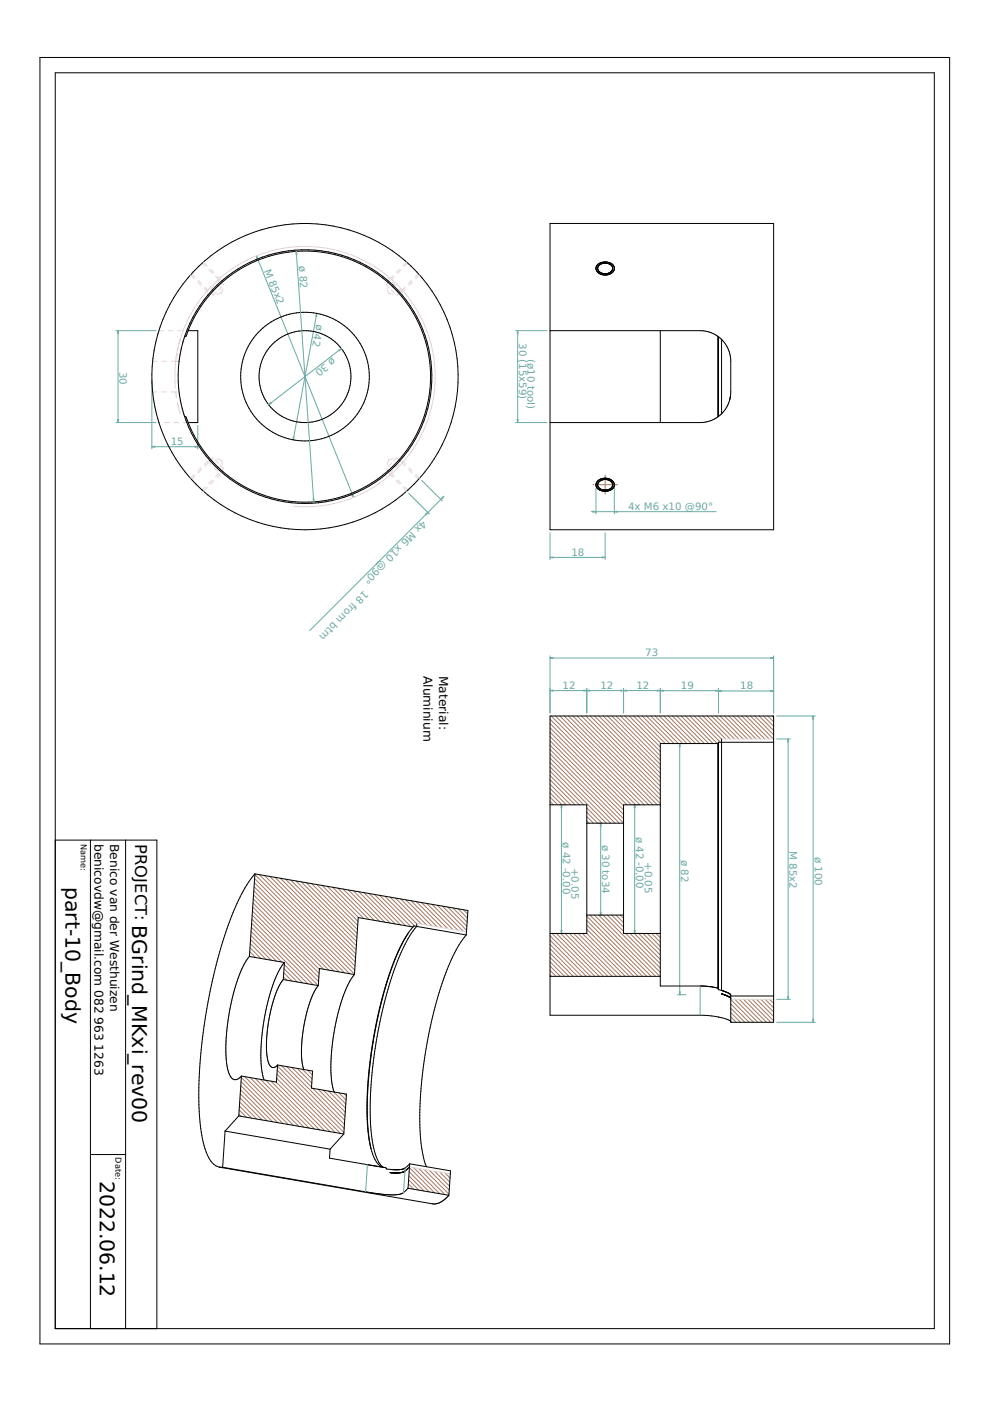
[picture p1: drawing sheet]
<svg xmlns="http://www.w3.org/2000/svg" width="210mm" height="297mm" viewBox="0 0 210 297" stroke-linecap="round" stroke-linejoin="round" font-family="sans-serif">
<g fill="none" stroke="#69aaa5" stroke-width=".21">
<path d="M54.4 54.2l20.6 51.3M54.4 54.2l.3 .6M54.4 54.2l.1 .7M62.8 53.3l3.7 53.1M62.8 53.3l.2 .6M62.8 53.3l-.1 .6M24.6 70.1h8.4M25 70.1v19.5M25 70.1l.1 .7M25 70.1l-.1 .7M67.2 66.4l-5 26.9M67.2 66.4v.7"/>
<path d="M67.2 66.4l-.3 .7M72.4 73.9l-15.4 11.9M72.4 73.9l-.5 .5M72.4 73.9l-.6 .3M109.3 70.1h6.7M109.8 70.1v19.5M109.8 70.1l.1 .7M109.8 70.1l-.2 .7M24.6 89.6h8.4M24.9 88.9l.1 .7M25.1 88.9l-.1 .7M32.2 80.5v14.7"/>
<path d="M32.2 94.7h9.7M32.2 94.7l.6 .1M32.8 94.6l-.6 .1M41.3 94.6l.6 .1M41.9 90.2v5M41.9 94.7l-.6 .1M57.4 85.3l-.4 .5M57.5 85.5l-.5 .3M62.2 92.6v.7M62.4 92.6l-.2 .7M109.3 89.6h6.7M109.6 88.9l.2 .7"/>
<path d="M109.9 88.9l-.1 .7M66.4 105.8l.1 .6M66.6 105.8l-.1 .6M74.6 104.9l.4 .6M74.8 104.8l.2 .7M86.7 104.6l4.3 4.4M89.4 101.9l4.4 4.3M90.7 108.7l-25 25M90.7 108.7l-.4 .5M90.7 108.7l-.5 .3M93.8 105.4l-.3 .5 .5-.4M94.2 105.2l-3.5 3.5"/>
<path d="M116.6 113v5.6M116.6 118.2h11.7M116.6 118.2l.7 .1M117.3 118.1l-.7 .1M125.4 108.5h26.4M125.7 108.4l.7 .1-.7 .1M126.4 103.5v5.4M127.7 118.1l.6 .1M128.3 113v5.6M128.3 118.2l-.6 .1M130.3 103.4v5.5M130.9 108.4l-.6 .1 .6 .1"/>
<path d="M116.6 139.1v12.1M116.6 139.5h47.4M116.6 139.5l.7 .1M117.3 139.4l-.7 .1M163.4 139.4l.6 .1M164 139.1v12.1M164 139.5l-.6 .1M116.6 146.4l.7 .1M117.3 146.3l-.7 .1M123.8 146.3l1.3 .2M124.4 146v5.2M125.1 146.3l-1.3 .2"/>
<path d="M131.6 146.3l1.3 .2M132.2 146v5.2M132.9 146.3l-1.3 .2M139.3 146.3l.7 .1h-23.4M140 146v5.2M140.6 146.3l-1.3 .2M143.7 157.6h1.7M144.1 157.6v53.3M144.1 157.6l.1 .7M144.1 157.6l-.1 .7M151.7 146.3l.6 .1M152.3 146v5.2"/>
<path d="M152.3 146.5h11.7M152.3 146.5l.7 .1M152.3 146.4h-12.3l.6 .2M152.3 146.4l-.6 .2M153 146.4l-.7 .1M163.4 146.4l.6 .1M164 146.5l-.6 .1M164.7 151.8h8.2M164.7 156.7h2.9M167.1 156.7v55.2M167.1 156.7l.1 .6M167.1 156.7l-.1 .6"/>
<path d="M172.4 151.8v64.9M172.4 151.8l.1 .7M172.4 151.8l-.1 .7M118.6 170.6h1.3M119 170.6v27.3M119 170.6l.2 .7M119 170.6l-.1 .7M126.9 174.5h.8M127.4 174.5v19.5M127.4 174.5l.1 .7M127.4 174.5l-.2 .7M134.1 170.6h1.4"/>
<path d="M134.6 170.6v27.3M134.6 170.6l.1 .7M134.6 170.6l-.1 .7M118.6 197.9h1.3M118.9 197.3l.1 .6M119.2 197.3l-.2 .6M126.9 194h.8M127.2 193.4l.2 .6M127.5 193.4l-.1 .6M134.1 197.9h1.4M134.5 197.3l.1 .6M134.7 197.3l-.1 .6"/>
<path d="M143.7 210.9h1.7M144 210.3l.1 .6M144.2 210.3l-.1 .6M148.4 209.1v6.1M164.7 216.7h8.2M164.7 211.9h2.9M167 211.2l.1 .7M167.2 211.2l-.1 .7M172.3 216.1l.1 .6M172.5 216.1l-.1 .6M77.9 246.9l-.4 5.8M85.9 247.6l-.3 5.3"/>
</g>
<g fill="none" stroke="#a47a61" stroke-width=".21">
<path d="M125.7 102.8h.2M126.9 102.8h4M128.3 100.7v4M116.6 152.5l18.2 18.1M116.6 153.4l17.3 17.2M116.6 154.3l16.3 16.3M116.6 155.2l15.6 15.6M116.6 156.2l15.6 15.5M116.6 157.1l15.6 15.6M116.6 158l15.6 15.6M116.6 158.9l15.6 15.6M116.6 159.8l14.7 14.7"/>
<path d="M116.9 151.8l18.8 18.8M117.8 151.8l18.8 18.8M118.7 151.8l18.8 18.8M119.6 151.8l18.8 18.8M120.5 151.8l18.9 18.8M121.5 151.8l18.5 18.5M122.4 151.8l17.6 17.6M123.3 151.8l16.7 16.7M124.2 151.8l15.8 15.8M125.1 151.8l14.9 14.9M126 151.8l14 14M127 151.8l13 13"/>
<path d="M127.9 151.8l12.1 12.1M128.8 151.8l11.2 11.2M129.7 151.8l10.3 10.3M130.6 151.8l9.4 9.4M131.6 151.8l8.4 8.4M132.5 151.8l7.5 7.5M133.4 151.8l6.6 6.6M134.3 151.8l5.9 5.8M135.2 151.8l5.9 5.8M136.1 151.8l5.9 5.8M137.1 151.8l5.8 5.8M138 151.8l5.8 5.8"/>
<path d="M138.9 151.8l5.8 5.8M139.8 151.8l5.9 5.8M140.7 151.8l5.9 5.8M141.7 151.8l5.8 5.8M142.6 151.8l5.8 5.8M143.5 151.8l5.8 5.8M144.4 151.8l5.9 5.8M145.3 151.8l5.9 5.8M146.2 151.8l5.9 5.8M147.2 151.8l5.5 5.6M148.1 151.8l4.9 4.9M149 151.8l4.9 4.9"/>
<path d="M149.9 151.8l4.9 4.9M150.8 151.8l4.9 4.9M151.8 151.8l4.8 4.9M152.7 151.8l4.8 4.9M153.6 151.8l4.9 4.9M154.5 151.8l4.9 4.9M155.4 151.8l4.9 4.9M156.4 151.8l4.8 4.9M157.3 151.8l4.8 4.9M158.2 151.8l4.9 4.9M159.1 151.8l4.9 4.9M160 151.8l4 4"/>
<path d="M160.9 151.8l3.1 3.1M161.9 151.8l2.1 2.2M162.8 151.8l1.2 1.2M163.7 151.8l.3 .3M116.6 160.7l13.8 13.8M116.6 161.7l12.9 12.8M116.6 162.6l12 11.9M116.6 163.5l7.2 7.1M116.6 164.4l6.2 6.2M116.6 165.3l5.3 5.3M116.6 166.3l4.4 4.3M116.6 167.2l3.5 3.4"/>
<path d="M116.6 168.1l2.6 2.5M116.6 169l1.6 1.6M116.6 169.9l.7 .7M124.4 171.3l3.3 3.2M124.4 172.2l2.3 2.3M124.4 173.1l1.4 1.4M124.4 174.1l.5 .4M53.1 199.2l4.4 4.4M53.2 198.3l5.4 5.5M53.2 197.5l6.5 6.5M53.3 196.6l12 12M53.4 195.7l13 13.1"/>
<path d="M53.4 194.9l14.1 14.1M53.5 194l14 14.1M53.5 193.2l14.1 14M53.6 192.3l14.1 14.1M53.6 191.4l14.1 14.1M53.7 190.6l14.9 14.9M53.8 189.7l15.9 16M53.8 188.9l17 17M53.9 188l18 18.1M53.9 187.1l19.1 19.2M54 186.3l20.2 20.1M54 185.4l21.2 21.1"/>
<path d="M55 185.4l20.2 20.3M56.1 185.6l19.2 19.2M57.2 185.8l18.1 18.1M58.3 186l17.1 17.1M59.4 186.2l16 16M60.5 186.4l15 15M61.6 186.6l14 13.9M62.7 186.8l12.9 12.8M63.9 187l11.8 11.8M65 187.2l10.7 10.7M66.1 187.3l9.7 9.8M67.2 187.5l8.6 8.7"/>
<path d="M68.3 187.7l7.6 7.6M69.4 187.9l6.6 6.7M70.5 188.1l6.6 6.7M71.6 188.3l6.7 6.6M72.7 188.5l6.7 6.6M73.8 188.7l6.7 6.6M74.9 188.9l6.7 6.6M76.1 189.1l6.6 6.6M77.2 189.3l6.6 6.6M78.3 189.4l6.6 6.7M79.4 189.6l6.6 6.7M80.5 189.8l6.6 6.7"/>
<path d="M81.6 190l6.3 6.3M82.7 190.2l5.7 5.7M83.8 190.4l5.6 5.5M84.9 190.6l5.6 5.5M86 190.8l5.6 5.5M87.1 191l5.6 5.5M88.3 191.2l5.5 5.5M89.4 191.4l5.5 5.5M90.5 191.5l5.5 5.6M91.6 191.7l5.5 5.6M92.7 191.9l5.5 5.6M93.8 192.1l5.1 5.1"/>
<path d="M94.9 192.3l4.1 4.1M96 192.5l3 3M97.1 192.7l2 2M98.2 192.9l1 .9M116.6 198.4l8.6 8.6M116.6 199.3l7.7 7.7M117 197.9l9.1 9.1M118 197.9l9.1 9.1M118.9 197.9l9.1 9.1M119.8 197.9l9.1 9.1M120.7 197.9l9.1 9.1M121.6 197.9l9.1 9.1"/>
<path d="M122.6 197.9l9.1 9.1M123.5 197.9l9.1 9.1M124.4 197.9l9.1 9.1M124.4 194.3l12.8 12.7M124.4 195.2l11.8 11.8M124.4 196.1l10.9 10.9M124.4 197l10 10M125.1 194l13 13M126 194l13 13M126.9 194l13 13M127.8 194l12.2 12.2M128.8 194l3.4 3.5"/>
<path d="M129.7 194l2.5 2.5M130.6 194l1.6 1.6M131.5 194l.7 .7M132.7 197.9l7.3 7.3M133.6 197.9l6.4 6.4M134.5 197.9l5.5 5.5M135.4 197.9l4.6 4.6M136.3 197.9l3.7 3.7M137.3 197.9l2.7 2.8M138.2 197.9l1.8 1.8M139.1 197.9l.9 .9M52.9 202.6l.2 .2"/>
<path d="M52.9 201.8l1.3 1.2M53 200.9l2.3 2.3M53.1 200.1l3.3 3.3M60.1 207.1l.7 .7M60.2 206.2l1.7 1.8M60.2 205.4l2.9 2.8M60.3 204.5l3.9 3.9M116.6 200.2l6.8 6.8M116.6 201.2l5.9 5.8M116.6 202.1l4.9 4.9M116.6 203l4 4M116.6 203.9l3.1 3.1"/>
<path d="M116.6 204.8l2.2 2.2M116.6 205.7l1.3 1.3M116.6 206.7l.4 .3M154.9 211.9l4.9 4.8M154.9 212.8l3.9 3.9M154.9 213.8l3 2.9M154.9 214.7l2.1 2M154.9 215.6l1.2 1.1M154.9 216.5l.3 .2M155.8 211.9l4.9 4.8M156.7 211.9l4.9 4.8M157.6 211.9l4.9 4.8"/>
<path d="M158.6 211.9l4.8 4.8M159.5 211.9l4.5 4.5M160.4 211.9l3.6 3.6M161.3 211.9l2.7 2.7M162.2 211.9l1.8 1.8M163.2 211.9l.8 .8M50.6 236.2l.5 .5M50.7 235.4l1.5 1.5M50.8 234.5l2.5 2.6M50.8 233.6l3.7 3.7M50.9 232.8l4.7 4.7M50.9 231.9l5.8 5.7"/>
<path d="M51 231l6.8 6.8M51.1 230.2l7.8 7.8M51.1 229.3l8.9 8.9M51.2 228.5l9.9 9.9M51.9 228.3l10.3 10.3M53 228.5l10.3 10.3M54.1 228.7l10.3 10.3M55.2 228.8l10.3 10.4M56.3 229l10.4 10.4M57.4 229.2l10.4 10.4M58.5 229.4l10.4 10.3M58.7 228.6l11.3 11.3"/>
<path d="M58.7 227.8l12.4 12.3M58.8 226.9l13.4 13.4M58.8 226l14.1 14.1M59.7 225.9l13.3 13.3M60.8 226.1l12.2 12.3M61.9 226.3l4.1 4.2M63 226.5l3.1 3.1M64.1 226.7l2.1 2.1M65.2 226.9l1 1M66.3 230.8l6.8 6.7M67.4 230.9l5.7 5.8M68.5 231.1l4.7 4.7"/>
<path d="M69.6 231.3l3.7 3.6M70.7 231.5l2.6 2.6M71.9 231.7l1.5 1.5M73 231.9l.4 .5M86.5 251.9h.1M86.6 251l1.1 1.1M86.6 250.2l2.2 2.1M86.7 249.3l3.2 3.2M86.7 248.4l4.3 4.3M86.8 247.6l5.3 5.3M87.7 247.6l5.5 5.5M88.8 247.8l5.6 5.5"/>
<path d="M89.9 247.9l5.3 5.3M91 248.1l4.2 4.2M92.2 248.3l3.1 3.2M93.3 248.5l2.1 2.1M94.4 248.7l1 1.1"/>
</g>
<g fill="none" stroke="#000" stroke-width=".21">
<path d="M8.5 12.2h192.8v272.7h-192.8zM11.7 15.4h186.4v266.3h-186.4zM116.6 47.4h47.4v64.9h-47.4zM126.7 56.8v.2M126.7 56.8h.1M126.7 57v.1M126.7 57.1l.1 .1M126.7 56.7v.1M126.8 56.6l-.1 .1M126.8 57.2v.1M126.8 57.3h.1M126.8 57.3l.1 .1"/>
<path d="M126.9 57.4l.4 .4M126.9 56.3l-.1 .3M127 56.3h-.1M127.2 56.1l-.2 .2M127.2 56.1h.1M127.2 55.8l-.5 .3-.3 .5v.5l.2 .4 .4 .4 .7 .3h1.3M127.3 57.8h.1M127.3 57.8l.2 .1M127.3 55.7l-.1 .1M127.3 55.7l1.2-.1 1.1 .3M127.5 57.9h.1M127.6 57.9l.3 .1"/>
<path d="M127.7 55.9l-.5 .2M127.7 55.9h.1M127.8 55.8l-.1 .1M127.9 55.8h-.1M127.9 58h.1M127.9 58h.2M128 55.8h-.1M128.1 55.8h-.1M128.1 58h.1M128.1 58h.2M128.3 55.8h-.2M128.3 55.8h.1"/>
<path d="M128.3 55.8h.2M128.3 58h.1M128.5 55.8h.1M128.5 55.8h.2M128.5 58h-.2M128.6 58h-.1M128.7 55.8h.1M128.7 55.8l.1 .1M128.7 58h-.1M128.8 58h-.1M128.8 55.9h.1M128.9 55.9h.1"/>
<path d="M129 55.9h.1M129.1 55.9l.1 .1M129.1 58.2h-.1M129.2 56h.1M129.2 57.8l-.4 .2M129.2 57.8h.1M129.3 56l.1 .1M129.3 57.8h-.1M129.4 56.1l.1 .1M129.4 57.8h-.1M129.5 57.6l-.1 .2M129.5 56.2h.1"/>
<path d="M129.6 57.6h-.1M129.6 56.2h.1M129.6 57.6h.1M129.6 56.2v.1M129.6 57.5v.1M129.6 56.3h.1M129.6 55.9h.1M129.7 55.9l.1 .2M129.7 56.3v.1M129.7 56.4h.1M129.8 56.4l.1 .3M129.8 57.3l-.2 .2"/>
<path d="M129.8 57.2v.1M129.8 56.1h.1M129.9 57.1l-.1 .1M129.9 56.7h.1M129.9 57.1h.1M129.9 56.1l.1 .1M129.9 56.7v.2M129.9 56.9h.1M129.9 56.9v.2M130 57.6l-.9 .6M130 57.6h.1M130 56.2v.1"/>
<path d="M130 56.3l.3 .6-.3 .7M39.2 71.4l.3-.1a26.6 26.6 0 0 1 40.9-12.9 26.6 26.6 0 0 1 0 42.9 26.6 26.6 0 0 1-40.9-12.9l-.3-.1M39.9 70.1h2v19.5h-2M116.6 70.1h31.8a6.5 6.5 0 0 1 6.5 6.5v6.5a6.5 6.5 0 0 1-6.5 6.5h-31.8M140 70.1v19.5M152.2 71.3v17.1M152.3 71.4v16.9M153 72v15.7M154.9 83.9l-.2 .9M126.5 103.2v.1M126.5 103.3l.7 .6M126.6 102.1l-.2 .5 .1 .6"/>
<path d="M126.7 102.1h-.1M126.7 102.8v.2M126.7 102.8h.1M126.7 103h.1M126.7 102.6v.2M126.7 103l.1 .1M126.7 102.6h.1M126.8 102l-.1 .1M126.8 103.1v.1M126.8 102.5l-.1 .1M126.8 103.2l.4 .4M126.8 102.4v.1"/>
<path d="M126.8 101.9v.1M126.9 102.2l-.1 .2M127 102.2h-.1M127 102.2h.1M127 102.1v.1M127.2 102l-.2 .1M127.2 103.6h.1M127.2 102h.1M127.2 103.6l.1 .1M127.2 103.9l.1 .1M127.3 103.7h.1M127.3 103.7l.5 .2"/>
<path d="M127.6 101.8l-.4 .2M127.6 101.8h.1M127.7 101.7l-.1 .1M127.8 101.7h-.1M127.8 103.9h.1M127.8 103.9h.2M127.9 101.7h-.1M128 101.7h-.1M128 103.9h.1M128 103.9h.2M128.1 101.7h-.1M128.1 101.7h.1"/>
<path d="M128.2 103.9h.1M128.4 101.7h-.3M128.4 101.7h.1M128.4 103.9h-.2M128.5 103.9h-.1M128.5 101.7h.1M128.6 101.7h.1M128.6 103.9h-.1M128.7 103.9h-.1M128.7 101.7h.1M128.8 101.7h.1M128.8 103.9h-.1"/>
<path d="M128.9 103.8l-.1 .1M128.9 101.7l.1 .1M129 101.8h.1M129 103.8h-.1M129 103.8h.1M129 101.5l-1.2-.1-1 .5M129 101.5h.1M129.1 101.5l.6 .3 .4 .5M129.1 101.8h.1M129.1 101.8l.1 .1M129.2 103.7l-.2 .1M129.2 103.7h.1"/>
<path d="M129.2 101.9h.1M129.3 101.9l.2 .2M129.3 103.7h-.1M129.3 103.7h.1M129.5 103.5l-.2 .2M129.5 102.1h.1M129.6 103.5h-.1M129.6 102.1h.1M129.6 103.5h.1M129.6 102.1v.1M129.6 103.4v.1M129.6 102.2h.1"/>
<path d="M129.6 103.8l-1.1 .3-1.2-.1M129.7 103.8h-.1M129.7 102.2v.1M129.7 102.3l.1 .1M129.8 103.2l-.2 .2M129.8 102.4v.1M129.8 103.2h.1M129.8 102.5l.1 .1M129.8 103.6l-.1 .2M129.9 103.1l-.1 .1M129.9 102.6h.1M129.9 103v.1"/>
<path d="M129.9 102.6v.2M129.9 103.6h-.1M129.9 102.9v.1M129.9 102.8v.1M130 103.5l-.1 .1M130 103.4v.1M130.1 102.3h.1M130.1 102.3l.2 .6-.3 .5M152.2 157.6h-12.2v51.5h9l3.2 .4M152.2 157.6v51.9M152.3 157.4l-.1 .2M152.3 157.4h11.7"/>
<path d="M152.3 157.4v52.4M153 156.7v53.3M11.7 178.1h21.6v103.6M19.2 178.1v103.6M26.6 178.1v103.6M116.6 170.6h7.8v27.3h-7.8M124.4 174.5h7.8M140 170.6h-7.8v27.3h7.8M54 185.3l45.2 7.7-.3 5.2M54 185.3a40.9 40.9 0 0 0-6.3 13l-1.5 4.9-1.2 5-1 5-.9 5.7a77.1 77.1 0 0 0-.2 22.6 11 11 0 0 0 2.3 5.3l1.3 .7M54 185.3l-1.1 17.5M85.5 199.6a78.6 78.6 0 0 0-6.7 23.6 65 65 0 0 0-.3 19.7l.2 .7"/>
<path d="M86.6 197.7a52.4 52.4 0 0 0-6.1 15.8l-1.3 6.7-1 6.7a54.3 54.3 0 0 0 .5 16.6l.5 1.8a3.7 3.7 0 0 0 2.1 2.2M87.6 196.5l-11.6-2-.9 12.1M87.6 196.5l-1.8 2.6M87.6 196.5l.1-.2 11.2 1.9M88.4 195.8l-.1 .6a36.2 36.2 0 0 0-5.7 12.1l-2 8.1-1.5 8.9a59.3 59.3 0 0 0 .1 17.9l.6 1.9a5.1 5.1 0 0 0 1.3 2.1M98.9 198.2a36.4 36.4 0 0 0-5.8 12.2l-2.1 8.2-1.3 8.3a61 61 0 0 0 0 18l.7 2.5M124.4 194h7.8M52.9 202.8l7.4 1.3M52.9 202.8a26.1 26.1 0 0 0-3.9 9.8l-.8 5.3-.3 4.7a12.2 12.2 0 0 0 1.1 5.8 1.28 1.28 0 0 0 2.2-.2M60.1 207.7l7.4 1.3M60.1 207.7l-.8 1-.6 1.4-1.2 3.8-.8 4.4-.2 4.2a5.9 5.9 0 0 0 1.1 3.8h.6l.7-.5M60.3 204.1a26.2 26.2 0 0 0-3.9 10l-.8 4.5-.3 4.2a17.4 17.4 0 0 0 .7 6.2"/>
<path d="M60.3 204.1l-.2 3.6M67.5 209a22 22 0 0 0-3.1 8.9l-.5 5.2a10.7 10.7 0 0 0 .5 3.7M75.1 206.6l-7.4-1.3-.2 3.7M75.1 206.6a26.2 26.2 0 0 0-3.8 10l-.8 4.5-.3 4.3a17.4 17.4 0 0 0 .7 6.1M116.6 207h23.4M152.2 209.5l.1 .3M152.3 209.8l.7 .2M152.4 215.6h.1M152.4 215.6l2.5 .9M153 210.7l.3 .1M153 210l.5 .2M153.1 210h.1"/>
<path d="M153.2 210.8h.1M153.3 210.8h.1M153.3 210.1h.1M153.3 210.8l.3 .1M153.4 210.8v.1M153.5 210.2h.2M153.5 210.2h.1M153.6 210.9h.1M153.6 210.9l.6 .3M153.7 210.2h.1M153.7 210.2l.1 .1M153.8 210.3h.1"/>
<path d="M153.8 210.3l.2 .1M153.9 210.3h.1M154 210.4h.1M154.1 210.4l.3 .1M154.2 211.2h.1M154.3 211.2l.4 .2M154.4 210.5h.1M154.4 210.5l.1 .1M154.5 210.6h.1M154.6 210.6v.1M154.6 210.7h.1M154.7 210.7h.1"/>
<path d="M154.7 211.4v.1M154.7 211.5l.2 .2M154.8 210.7v.1M154.8 210.8h.1M154.9 216.5h.1M154.9 210.8v.1M154.9 216.5v.1M154.9 210.9h.1M154.9 210.9v.1M154.9 211v5.7h9.1v-64.9h-47.4v63.4h31.8l4 .4M154.9 211.2h9.1M47.7 239.8l-.5 7.7"/>
<path d="M47.7 239.8l22.3 3.8M50.6 236.6l-2.9 3.2M50.6 236.6l22.3 3.8M51.2 228.2l-.6 8.4M58.9 225.8l-.3 3.6-7.4-1.2M58.9 225.8l7.4 1.3-.3 3.6 7.5 1.3-.6 8.4M19.2 244.8h7.4M46.5 247.5l45.1 7.7a4.2 4.2 0 0 0 3.6-1.8M46.5 247.5h.7M47.2 247.5l33.6 5.7 2.4 .1 1.5-.1 .7-.3 1.1-1M70 243.6l-.1 2 10.8 1.8a1.36 1.36 0 0 1 1.3 .5l2 .1 1.3-.1 .6-.3 1-.8M72.9 240.4l-2.9 3.2"/>
<path d="M86.5 251.9l8.7 1.5M86.8 247.4l-.9 .9-.5 .2-1.1 .2-1.6-.1M86.8 247.4l-.3 4.5M86.9 246.8l8.6 1.4-.3 5.2M86.9 246.8l-.1 .6"/>
<circle cx="64.7" cy="79.9" r="13.6"/>
<circle cx="64.7" cy="79.9" r="32.5"/>
<circle cx="64.7" cy="79.9" r="26.9"/>
<circle cx="64.7" cy="79.9" r="9.7"/>
</g>
<g fill="none" stroke="#e6c8e1" stroke-width=".21">
<path d="M40.4 58.3v.1M40.5 58.4l.7 .7M40.6 58l.7 .8M41.9 59.8l.7 .7M42 59.5l.7 .7M42.9 55.8l.7 .7M43.1 55.6h.1M43.2 55.7l.7 .7M44.3 57.2l.7 .7M44.7 57.1l.7 .7M45.7 58.6l.7 .7M46.1 58.5l.7 .7-.7 .7"/>
<path d="M46.7 59.7l.7 .7M82.6 59.7l-.7 .7 .7 .7M83.2 59.8l.7 .7M83.3 58.5l-.7 .7M83.6 58.6l-.7 .7M84.7 57.1l-.7 .7M85.1 57.2l-.8 .7M86.1 55.7l-.7 .7M86.2 55.6h.1M86.5 55.8l-.7 .7M87.3 59.5l-.7 .7M87.4 59.8l-.7 .7"/>
<path d="M88.7 58l-.7 .8M88.8 58.4l-.7 .7M89 58.3l-.1 .1M32.4 76v.6h1M32.7 74l-.1 1M33.2 72l-.3 1M34.4 76.6h1M34.7 70.1h-1l-.3 1M35.7 70.1h1M37.4 75.9h-.1M37.4 75.5v.4M37.5 74.9l-.1 .6"/>
<path d="M37.7 70.1h1M37.8 73.4l-.2 .9M37.9 72.9h.1M38 72.6l-.1 .3M38.1 75.9l-.1 .7h-1.6M38.1 72.4l-.1 .4M38.2 72.1v-.1l-.1 .5M38.2 72.1l-.7 2.9-.4 2.9 .1 4.4M38.2 72.1a27.6 27.6 0 0 1 32.5-19.2 27.6 27.6 0 0 1 21.2 31.2 27.6 27.6 0 0 1-29.6 23.2M38.4 73.9l-.2 1M38.4 73.9h.1M39.2 71.4l-.5 1.5"/>
<path d="M39.5 71h.1M39.6 71h.1M39.6 70.9h.1M39.6 70.9l-.1 .1M39.6 70.8v.1M39.6 70.8h.1M39.6 70.7v.1M39.7 70.7h.1M39.7 70.1h.2M39.7 70.5v.1M39.7 70.5h.1M39.8 70.4h.1"/>
<path d="M39.9 70.2h-.1M39.9 70.1l-.3 .6M43.3 61.3l.7 .7M43.4 60.9l.7 .7M44.5 61.9l.7 .7 .7-.7M45.4 60.6l-.7 .7M47 60.8l-.7 .7M47.2 61.2l-.2 1-1 .2M82.1 61.2l.3 1 .9 .2M83 61.5l.7 .7M84.6 61.3l.7 .7 .7-.7M84.8 61.9l-.7 .7"/>
<path d="M85.9 60.9l-.7 .7M32.6 84.7l.1 1M32.9 86.7l.3 1M33.3 83.1h-.9v.6M33.4 88.6l.3 1h.2M34.3 83.1h1M34.9 89.6h1M36.3 83.1h1.7l.1 .7M36.9 89.6h1M37.3 83.1l.1 1.3M37.6 85.4l.6 2.3M38.2 84.8l.2 1"/>
<path d="M38.4 85.8h.1M38.7 86.8l.5 1.5M38.9 89.6h1M39.5 88.7h.1M39.6 88.7h.1M39.6 88.7v.2M39.6 88.8h.1M39.6 88.9h.1M39.6 88.9v.1M39.6 89l.1 .2M39.7 89v.1M39.7 89.1l.1 .3"/>
<path d="M39.8 89.4h.1M39.8 89.4v.1M39.8 89.5l.1 .1zM42.6 99.2l-.7 .7M42.7 99.5l-.7 .7M43.3 98.5l.7-.7 .7 .7M44.1 98.1l-.7 .7M45.2 97.1l-.7 .7M45.4 99.2l.7 .7M45.6 97.5l.7 .7M46 97.3l.9 .3 .3 .9M46.7 98.6l.7 .7-.7 .8"/>
<path d="M81.9 99.3l.7 .7M83 98.2l-.7 .7M83.3 99.8l-.7 .7 .7 .7M83.3 97.3l-.9 .2-.3 1M83.4 97.8l.7-.7 .7 .7M84.7 98.4l-.7 .7M85.2 98.1l.7 .7M85.3 97.7l.7 .7M86.6 99.5l.7 .7M86.7 99.2l.7 .7M40.4 101.3v.1M41.2 100.6l-.7 .7"/>
<path d="M41.3 100.9l-.7 .8M43.2 104.1h-.1M43.6 103.2l-.7 .7M43.9 103.3l-.7 .8M45 101.8l-.7 .7M45.3 101.9l-.7 .7M46.4 100.4l-.7 .7M46.8 100.5l-.8 .7M82.9 100.4l.7 .7M84 101.9l.7 .7M84.3 101.8l.8 .7M85.4 103.3l.7 .7"/>
<path d="M85.8 103.2l.7 .7M86.2 104.1h.1M88 100.9l.7 .8M88.1 100.6l.7 .7M88.9 101.3l.1 .1M153 156.7h11M88.4 195.8l10.5 1.8M154.9 211.9h9.1M86.8 247.4l8.7 1.5"/>
</g>
<g font-size="4.3">
<text x="13.9" y="188" transform="rotate(90 13.9 188)">part-10_Body</text>
<text x="28" y="196.1" transform="rotate(90 28 196.1)">BGrind_MKxi_rev00</text>
<text x="21.1" y="250.4" transform="rotate(90 21.1 250.4)">2022.06.12</text>
</g>
<text font-size="3.5" x="28.7" y="178.9" transform="rotate(90 28.7 178.9)">PROJECT:</text>
<g font-size="2.6">
<text x="89.8" y="143.3" transform="rotate(90 89.8 143.3)">Aluminium</text>
<text x="93.1" y="143.3" transform="rotate(90 93.1 143.3)">Material:</text>
<text x="20" y="178.9" transform="rotate(90 20 178.9)">benicovdw@gmail.com 082</text>
<text x="23.4" y="178.9" transform="rotate(90 23.4 178.9)">Benico van der Westhuizen</text>
<text x="20" y="215.7" transform="rotate(90 20 215.7)">963</text>
<text x="20" y="221.4" transform="rotate(90 20 221.4)">1263</text>
</g>
<g font-size="2.2" fill="#69aaa5">
<text x="56" y="57.4" transform="rotate(68 56 57.4)">M 85x2</text>
<text x="63.4" y="56.5" transform="rotate(86 63.4 56.5)">ø 82</text>
<text x="67.1" y="68.7" transform="rotate(101 67.1 68.7)">ø 42</text>
<text x="70.5" y="75.8" transform="rotate(142 70.5 75.8)">ø 30</text>
<text x="110.1" y="72.7" transform="rotate(90 110.1 72.7)">30 (15x59)</text>
<text x="111.9" y="76.1" transform="rotate(90 111.9 76.1)">(ø10 tool)</text>
<text x="25.4" y="78.8" transform="rotate(90 25.4 78.8)">30</text>
<text x="36.2" y="94.4">15</text>
<text x="89.6" y="110.2" transform="rotate(135 89.6 110.2)">4x M6 x10 @90°</text>
<text x="133.2" y="108.2">4x M6 x10 @90°</text>
<text x="121.2" y="117.9">18</text>
<text x="77.2" y="125.2" transform="rotate(135 77.2 125.2)">18 from btm</text>
<text x="136.8" y="139.2">73</text>
<text x="119.3" y="146.1">12</text>
<text x="127.3" y="146.1">12</text>
<text x="134.9" y="146.1">12</text>
<text x="144.4" y="146.1">19</text>
<text x="157" y="146.2">18</text>
<text x="119.4" y="178.6" transform="rotate(90 119.4 178.6)">ø 42 -0.00</text>
<text x="127.7" y="179.1" transform="rotate(90 127.7 179.1)">ø 30 to34</text>
<text x="134.9" y="177.4" transform="rotate(90 134.9 177.4)">ø 42 -0.00</text>
<text x="121.2" y="184" transform="rotate(90 121.2 184)">+0.05</text>
<text x="136.7" y="182.8" transform="rotate(90 136.7 182.8)">+0.05</text>
<text x="144.4" y="182.3" transform="rotate(90 144.4 182.3)">ø 82</text>
<text x="167.4" y="180.4" transform="rotate(90 167.4 180.4)">M 85x2</text>
<text x="172.7" y="181.6" transform="rotate(90 172.7 181.6)">ø 100</text>
</g>
<g font-size="1.7">
<text x="17.1" y="178.9" transform="rotate(90 17.1 178.9)">Name:</text>
<text x="24.5" y="245.4" transform="rotate(90 24.5 245.4)">Date:</text>
</g>
</svg>
